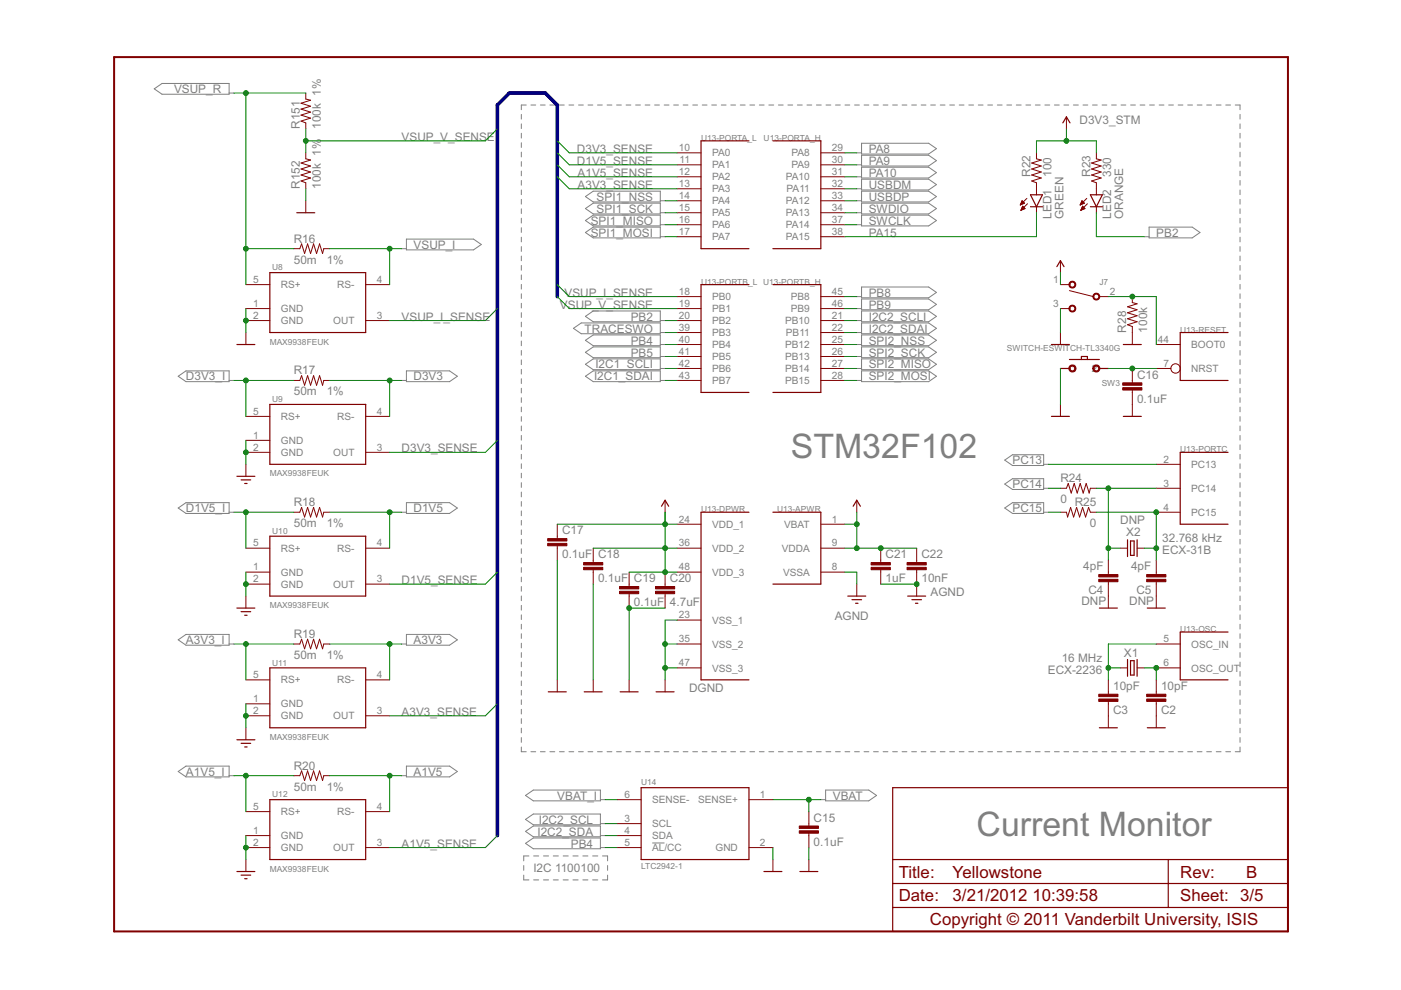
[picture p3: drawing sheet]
<svg xmlns="http://www.w3.org/2000/svg" width="297mm" height="210mm" viewBox="0 0 297 210" stroke-linecap="round" stroke-linejoin="round" font-family="sans-serif">
<g fill="none" stroke="#808080" stroke-width=".21">
<path d="M32.7 18.8l1.7-1.1h14.2v2.3h-14.2zM48.6 19.7h1M110.5 24.3v1M110.5 26.3v1M110.5 28.3v1M110.5 30.3v1M110.5 32.3v1M110.5 34.3v1M110.5 36.3v1M110.5 38.3v1M111.6 22.3h-1.1v1M112.6 22.3h1"/>
<path d="M114.6 22.3h1M116.6 22.3h1M118.6 22.3h1M120.6 22.3h1M122.7 22.3h1M124.7 22.3h1M126.7 22.3h1M128.7 22.3h1M130.7 22.3h1M132.7 22.3h1.1M134.8 22.3h1M136.8 22.3h1"/>
<path d="M138.8 22.3h1M140.8 22.3h1M142.8 22.3h1M144.8 22.3h1.1M146.9 22.3h1M148.9 22.3h1M150.9 22.3h1M152.9 22.3h1M154.9 22.3h1.1M157 22.3h1M159 22.3h1M161 22.3h1"/>
<path d="M163 22.3h1M165 22.3h1.1M167 22.3h1.1M169.1 22.3h1M171.1 22.3h1M173.1 22.3h1M175.1 22.3h1M177.1 22.3h1.1M179.2 22.3h1M181.2 22.3h1M181.7 32.4h1M181.7 34.9h1"/>
<path d="M181.7 37.5h1M182.7 30.4h14.2l1.6 1.1-1.6 1.2h-14.2zM182.7 32.9h14.2l1.6 1.2-1.6 1.1h-14.2zM182.7 35.5h14.2l1.6 1.1-1.6 1.1h-14.2zM182.7 38h14.2l1.6 1.1-1.6 1.2h-14.2zM183.2 22.3h1M185.2 22.3h1M187.2 22.3h1.1M189.3 22.3h1M191.3 22.3h1M193.3 22.3h1M195.3 22.3h1"/>
<path d="M197.3 22.3h1M199.3 22.3h1.1M201.4 22.3h1M203.4 22.3h1M205.4 22.3h1M207.4 22.3h1M209.4 22.3h1M211.5 22.3h1M213.5 22.3h1M215.5 22.3h1M217.5 22.3h1M219.5 22.3h1"/>
<path d="M221.5 22.3h1.1M223.6 22.3h1M225.6 22.3h1M227.6 22.3h1M229.6 22.3h1M231.6 22.3h1M233.7 22.3h1M235.7 22.3h1M237.7 22.3h1M239.7 22.3h1M241.7 22.3h1M243.7 22.3h1.1"/>
<path d="M245.8 22.3h1M247.8 22.3h1M249.8 22.3h1M251.8 22.3h1M253.8 22.3h1M255.8 22.3h1.1M257.9 22.3h1M259.9 22.3h1M261.9 22.3h1v1M262.9 24.3v1M262.9 26.3v1M262.9 28.3v1"/>
<path d="M262.9 30.3v1M262.9 32.3v1M262.9 34.3v1M262.9 36.3v1M262.9 38.3v1M85.2 52.7h1M86.2 50.7h14.2l1.6 1.1-1.6 1.2h-14.2zM110.5 40.3v1M110.5 42.3v1M110.5 44.3v1M110.5 46.3v1M110.5 48.3v1"/>
<path d="M110.5 50.3v1M110.5 52.3v1M110.5 54.3v1M110.5 56.3v1M110.5 58.3v1M124.1 41.7l1.7-1.2h14.2v2.3h-14.2zM124.1 44.2l1.7-1.1h14.2v2.3h-14.2zM124.1 46.8l1.7-1.2h14.2v2.3h-14.2zM124.1 49.3l1.7-1.1h14.2v2.2h-14.2zM140 42.6h1M140 45.1h1M140 47.6h1"/>
<path d="M140 50.2h1M181.7 42.6h1M181.7 45.1h1M181.7 47.6h1M181.7 40h1M182.7 40.5h14.2l1.6 1.2-1.6 1.1h-14.2zM182.7 43.1h14.2l1.6 1.1-1.6 1.2h-14.2zM182.7 45.6h14.2l1.6 1.2-1.6 1.1h-14.2zM242.6 50.2h1M243.6 48.2h9.2l1.6 1.1-1.6 1.1h-9.2zM262.9 40.3v1M262.9 42.3v1"/>
<path d="M262.9 44.3v1M262.9 46.3v1M262.9 48.3v1M262.9 50.3v1M262.9 52.3v1M262.9 54.3v1M262.9 56.3v1M262.9 58.3v1M37.8 79.8l1.6-1.2h9.2v2.3h-9.2zM86.2 78.6h9.1l1.7 1.2-1.7 1.1h-9.1zM110.5 60.3v1M110.5 62.3v1"/>
<path d="M110.5 64.3v1M110.5 66.3v1M110.5 68.3v1M110.5 70.3v1M110.5 72.3v1M110.5 74.3v1M110.5 76.3v1M110.5 78.3v1M121.6 69.6l1.6-1.1h16.8v2.3h-16.8zM124.1 79.8l1.7-1.2h14.2v2.3h-14.2zM124.1 67.1l1.7-1.2h14.2v2.3h-14.2zM124.1 72.2l1.7-1.2h14.2v2.3h-14.2z"/>
<path d="M124.1 74.7l1.7-1.1h14.2v2.2h-14.2zM124.1 77.2l1.7-1.1h14.2v2.3h-14.2zM140 73h1M140 70.5h1M140 68h1M140 75.6h1M140 78.1h1M181.7 73h1M181.7 70.5h1M181.7 68h1M181.7 75.6h1M181.7 78.1h1"/>
<path d="M181.7 62.9h1M181.7 65.4h1M182.7 78.6h14.2l1.6 1.2-1.6 1.1h-14.2zM182.7 71h14.2l1.6 1.2-1.6 1.1h-14.2zM182.7 68.5h14.2l1.6 1.1-1.6 1.2h-14.2zM182.7 65.9h14.2l1.6 1.2-1.6 1.1h-14.2zM182.7 60.9h14.2l1.6 1.1-1.6 1.1h-14.2zM182.7 63.4h14.2l1.6 1.1-1.6 1.2h-14.2zM182.7 73.6h14.2l1.6 1.1-1.6 1.1h-14.2zM182.7 76.1h14.2l1.6 1.1-1.6 1.2h-14.2zM262.9 60.3v1M262.9 62.3v1"/>
<path d="M262.9 64.3v1M262.9 66.3v1M262.9 68.3v1M262.9 70.3v1M262.9 72.3v1M262.9 74.3v1M262.9 76.3v1M262.9 78.3v1M48.6 80.7h1M85.2 80.7h1M110.5 80.3v1M110.5 82.3v1"/>
<path d="M110.5 84.3v1M110.5 86.3v1M110.5 88.3v1M110.5 90.3v1M110.5 92.3v1M110.5 94.3v1M110.5 96.3v1M110.5 98.3v1M140 80.7h1M181.7 80.7h1M213 97.6l1.7-1.2h6.6v2.3h-6.6zM221.3 98.4h1"/>
<path d="M262.9 80.3v1M262.9 82.3v1M262.9 84.3v1M262.9 86.3v1M262.9 88.3v1M262.9 90.3v1M262.9 92.3v1M262.9 94.3v1M262.9 96.3v1M262.9 98.3v1M37.8 107.7l1.6-1.1h9.2v2.3h-9.2zM48.6 108.6h1"/>
<path d="M85.2 108.6h1M86.2 106.6h9.1l1.7 1.1-1.7 1.2h-9.1zM110.5 100.3v1M110.5 102.3v1M110.5 104.3v1M110.5 106.3v1M110.5 108.3v1M110.5 110.3v1M110.5 112.4v.9M110.5 114.3v1.1M110.5 116.4v.9M110.5 118.3v1.1"/>
<path d="M213 107.7l1.7-1.1h6.6v2.3h-6.6zM213 102.6l1.7-1.1h6.6v2.3h-6.6zM221.3 108.6h1M221.3 103.5h1M262.9 100.3v1M262.9 102.3v1M262.9 104.3v1M262.9 106.3v1M262.9 108.3v1M262.9 110.3v1M262.9 112.4v.9M262.9 114.3v1.1"/>
<path d="M262.9 116.4v.9M262.9 118.3v1.1M37.8 135.7l1.6-1.2h9.2v2.3h-9.2zM48.6 136.5h1M85.2 136.5h1M86.2 134.5h9.1l1.7 1.2-1.7 1.1h-9.1zM110.5 120.4v.9M110.5 122.4v1M110.5 124.4v.9M110.5 126.4v1M110.5 128.4v1M110.5 130.4v1"/>
<path d="M110.5 132.4v1M110.5 134.4v1M110.5 136.4v1M110.5 138.4v1M262.9 120.4v.9M262.9 122.4v1M262.9 124.4v.9M262.9 126.4v1M262.9 128.4v1M262.9 130.4v1M262.9 132.4v1M262.9 134.4v1"/>
<path d="M262.9 136.4v1M262.9 138.4v1M110.5 158.4v1h1.1M110.5 140.4v1M110.5 142.4v1M110.5 144.4v1M110.5 146.4v1M110.5 148.4v1M110.5 150.4v1M110.5 152.4v1M110.5 154.4v1M110.5 156.4v1"/>
<path d="M112.6 159.4h1M114.6 159.4h1M116.6 159.4h1M118.6 159.4h1M120.6 159.4h1M122.7 159.4h1M124.7 159.4h1M126.7 159.4h1M128.7 159.4h1M130.7 159.4h1M132.7 159.4h1.1M134.8 159.4h1"/>
<path d="M136.8 159.4h1M138.8 159.4h1M140.8 159.4h1M142.8 159.4h1M144.8 159.4h1.1M146.9 159.4h1M148.9 159.4h1M150.9 159.4h1M152.9 159.4h1M154.9 159.4h1.1M157 159.4h1M159 159.4h1"/>
<path d="M161 159.4h1M163 159.4h1M165 159.4h1.1M167 159.4h1.1M169.1 159.4h1M171.1 159.4h1M173.1 159.4h1M175.1 159.4h1M177.1 159.4h1.1M179.2 159.4h1M181.2 159.4h1M183.2 159.4h1"/>
<path d="M185.2 159.4h1M187.2 159.4h1.1M189.3 159.4h1M191.3 159.4h1M193.3 159.4h1M195.3 159.4h1M197.3 159.4h1M199.3 159.4h1.1M201.4 159.4h1M203.4 159.4h1M205.4 159.4h1M207.4 159.4h1"/>
<path d="M209.4 159.4h1M211.5 159.4h1M213.5 159.4h1M215.5 159.4h1M217.5 159.4h1M219.5 159.4h1M221.5 159.4h1.1M223.6 159.4h1M225.6 159.4h1M227.6 159.4h1M229.6 159.4h1M231.6 159.4h1"/>
<path d="M233.7 159.4h1M235.7 159.4h1M237.7 159.4h1M239.7 159.4h1M241.7 159.4h1M243.7 159.4h1.1M245.8 159.4h1M247.8 159.4h1M249.8 159.4h1M251.8 159.4h1M253.8 159.4h1M255.8 159.4h1.1"/>
<path d="M257.9 159.4h1M259.9 159.4h1M262.9 158.4v1h-1M262.9 140.4v1M262.9 142.4v1M262.9 144.4v1M262.9 146.4v1M262.9 148.4v1M262.9 150.4v1M262.9 152.4v1M262.9 154.4v1M262.9 156.4v1"/>
<path d="M37.8 163.6l1.6-1.2h9.2v2.3h-9.2zM48.6 164.5h1M85.2 164.5h1M86.2 162.4h9.1l1.7 1.2-1.7 1.1h-9.1zM111.4 168.7l1.7-1.2h14.2v2.3h-14.2zM111.4 173.7l1.7-1.1h14.2v2.3h-14.2zM111.4 176.3l1.7-1.2h14.2v2.3h-14.2zM111.4 178.8l1.7-1.1h14.2v2.3h-14.2zM127.3 169.5h1M127.3 179.7h1M127.3 177.2h1M127.3 174.6h1"/>
<path d="M138.3 178.7h2.6M174 169.5h1M175 167.5h9.2l1.6 1.2-1.6 1.1h-9.2zM111 185.5v1.1h1.1M111 183.5v1M112.1 181.5h-1.1v1M113.1 186.6h1.1M113.1 181.5h1.1M115.2 186.6h1.1M115.2 181.5h1.1M117.3 186.6h1.1M117.3 181.5h1.1"/>
<path d="M119.4 186.6h1.1M119.4 181.5h1.1M121.5 186.6h1.1M121.5 181.5h1.1M123.6 186.6h1.1M123.6 181.5h1.1M125.6 186.6h1.1M125.6 181.5h1.1M127.7 181.5h1.1v1M128.8 185.5v1.1h-1.1M128.8 183.5v1"/>
</g>
<path d="M24.2 12.1h248.9v185.4h-248.9z" fill="none" stroke="#800000" stroke-width=".42"/>
<g fill="none" stroke="#800000" stroke-width=".25">
<path d="M158.8 29.9h-10.2v22.8h10.2M163.9 29.9h10.1v22.8h-10.1M225.3 26.1l.8-1.3 .8 1.3M57.2 57.8h20.3v12.7h-20.3zM62.9 45.1h3.8M218.5 43.8h2.5M218.5 41.3h2.5l-1.2 2.5zM224.1 56.5l.7-1.2 .8 1.2M231.2 41.3h2.5l-1.2 2.5zM231.2 43.8h2.5M50.2 73h3.8M158.8 60.3h-10.2v22.9h10.2"/>
<path d="M163.9 60.3h10.1v22.9h-10.1M222.9 73h3.8M224.8 78.1h1.9M226.7 76.2h6.4M229.3 76.2v-.6h1.2v.6M233.1 78.1h1.9M238.2 73h3.8M260.4 70.5h-10.2v10.2h10.2M57.2 85.7h20.3v12.7h-20.3zM222.9 88.3h3.8M238.2 88.3h3.8M260.4 95.9h-10.2v15.2h10.2"/>
<path d="M50.2 101h3.8M51.1 101.7h2M51.9 102.5h.5M57.2 113.7h20.3v12.7h-20.3zM140.3 107.3l.7-1.2 .8 1.2M158.8 108.6h-10.2v35.5h10.2M163.9 108.6h10.1v15.2h-10.1M180.9 107.3l.8-1.2 .7 1.2M239.1 114.4v3.6M239.7 114.7h.8v3.1h-.8zM241.1 114.4v3.6M50.2 128.9h3.8"/>
<path d="M51.1 129.7h2M51.9 130.5h.5M179.7 126.4h3.9M180.6 127.1h2.1M181.4 127.9h.5M192.4 126.4h3.9M193.3 127.1h2.1M194.1 127.9h.5M233.1 128.9h3.8M239.1 139.8v3.6M241.1 139.8v3.6M243.2 128.9h3.9"/>
<path d="M260.4 134h-10.2v10.1h10.2M50.2 156.8h3.8M51.1 157.6h2M51.9 158.4h.5M57.2 141.6h20.3v12.7h-20.3zM116.2 146.7h3.9M123.9 146.7h3.8M131.5 146.7h3.8M139.1 146.7h3.8M233.1 154.3h3.8M239.7 140.1h.8v3h-.8zM243.2 154.3h3.9"/>
<path d="M57.2 169.5h20.3v12.7h-20.3zM135.9 167h22.9v15.2h-22.9zM189.3 167h83.8v30.5h-83.8zM50.2 184.8h3.8M51.1 185.5h2M51.9 186.3h.5M162 184.8h3.8M169.6 184.8h3.8M189.3 192.4h83.8M189.3 187.3h83.8M189.3 182.2h83.8M247.7 182.2v10.2"/>
</g>
<g fill="none" stroke="#800000" stroke-width=".21">
<path d="M64.8 19.7v1.3l1 .3-2 .6 2 .6-2 .6 2 .7-2 .6 2 .6-2 .7 1 .4v1.2M64.8 32.4v1.3l1 .2-2 .7 2 .6-2 .6 2 .7-2 .6 2 .6-2 .7 1 .4v1.2M143.6 32.4h5M143.6 34.9h5M143.6 37.5h5M174 32.4h5.1M174 34.9h5.1M174 37.5h5.1M219.8 32.4v1.3l1 .2-2.1 .7 2.1 .6-2.1 .6 2.1 .7-2.1 .6 2.1 .6-2.1 .7 1.1 .4v2.5M226.1 24.8v2.5M232.5 32.4v1.3l1 .2-2.1 .7 2.1 .6-2.1 .6 2.1 .7-2.1 .6 2.1 .6-2.1 .7 1.1 .4v2.5M62.3 52.7h1.3l.3-1 .7 2 .6-2 .6 2 .7-2 .6 2 .7-2 .6 2 .2-1h1.3"/>
<path d="M64.8 42.6v2.5M143.6 40h5M143.6 42.6h5M143.6 45.1h5M143.6 47.6h5M143.6 50.2h5M174 40h5.1M174 42.6h5.1M174 45.1h5.1M174 47.6h5.1M174 50.2h5.1M216.3 43.5h.1"/>
<path d="M216.4 43.3h.2M216.4 43.2h.5M216.5 43.1h.7M216.5 44.5h.1M216.5 43h.6M216.5 44.4h.4M216.6 42.8h.4M216.6 44.3h.6M216.6 42.7h.3M216.6 44.2h.7M216.7 42.6h.1M216.7 44h.5"/>
<path d="M216.7 43.9h.3M216.8 43.8h.1M216.8 43.7l.5 .5-.8 .4zM217.2 43.1l-.5-.5-.4 .9M217.2 43.1l-.9 .4M217.7 42.1l-1.4 1.4M217.8 43.2l-1.3 1.4M219.8 43.8v1.3M224.8 55.3v2.5M229 43.5h.1M229.1 43.3h.2M229.1 43.2h.5"/>
<path d="M229.2 43.1h.7M229.2 44.5h.1M229.2 43h.6M229.2 44.4h.4M229.3 42.8h.4M229.3 44.3h.6M229.3 44.2h.7M229.3 42.7h.3M229.4 42.6h.1M229.4 44h.4M229.4 42.6l.5 .5-.9 .4zM229.4 43.9h.3"/>
<path d="M229.5 43.8h.1M229.5 43.7l.5 .5-.8 .4zM230.4 42.1l-1.4 1.4M230.5 43.2l-1.3 1.4M232.5 43.8v1.3M52.1 60.3h5.1M52.1 65.4h5.1M52.1 68h5.1M52.1 70.5v2.5M77.5 60.3h5.1M77.5 68h5.1M143.6 65.4h5"/>
<path d="M143.6 68h5M143.6 62.9h5M143.6 70.5h5M143.6 73h5M143.6 75.6h5M143.6 78.1h5M174 65.4h5.1M174 68h5.1M174 62.9h5.1M174 70.5h5.1M174 73h5.1M174 75.6h5.1"/>
<path d="M174 78.1h5.1M224.8 60.3h1.9M224.8 65.4h1.9M224.8 70.5v2.5M226.7 61.6l5.1 1.3M233.1 62.9h1.9M240.1 62.9v1.3l1 .2-2 .6 2 .7-2 .6 2 .7-2 .6 2 .6-2 .7 1 .3v3.8M240.1 78.1v3.1M245.2 73h5M245.2 78.1h3M52.1 88.3h5.1M52.1 93.4h5.1"/>
<path d="M52.1 95.9h5.1M52.1 98.4v2.6M62.3 80.7h1.3l.3-1 .7 2 .6-2 .6 2 .7-2 .6 2 .7-2 .6 2 .2-1h1.3M77.5 88.3h5.1M77.5 95.9h5.1M143.6 80.7h5M174 80.7h5.1M224.8 85.7v2.6M240.1 82.7v5.6M245.2 98.4h5M52.1 116.2h5.1M62.3 108.6h1.3l.3-1 .7 2 .6-2 .6 2 .7-2 .6 2 .7-2 .6 2 .2-1h1.3"/>
<path d="M77.5 116.2h5.1M118.2 111.1v3.1M118.2 115.7v3.1M125.8 116.2v3.1M141 106.1v2.5M143.6 111.1h5M143.6 116.2h5M174 111.1h5.1M174 116.2h5.1M181.7 106.1v2.5M186.7 116.2v3.1M194.4 116.2v3.1"/>
<path d="M224.8 103.5h1.3l.4-1 .6 2 .7-2 .6 2 .6-2 .7 2 .6-2 .6 2 .3-1h1.3M224.8 108.6h1.3l.3 1 .6-2 .6 2 .7-2 .6 2 .6-2 .7 2 .6-2 .4 1h1.3M235 118.8v3M237.5 116.2h1.6M241.1 116.2h1.5M245.2 103.5h5M245.2 108.6h5M245.2 118.8v3M52.1 121.3h5.1M52.1 123.8h5.1M52.1 126.4v2.5M62.3 136.5h1.3l.3-1 .7 2.1 .6-2.1 .6 2.1 .7-2.1 .6 2.1 .7-2.1 .6 2.1 .2-1.1h1.3"/>
<path d="M77.5 123.8h5.1M125.8 120.8v3M133.4 121.3v3.1M133.4 125.9v3M141 121.3v3.1M141 125.9v3M143.6 121.3h5M143.6 131.5h5M143.6 136.5h5M174 121.3h5.1M181.7 123.8v2.6M186.7 120.8v3"/>
<path d="M194.4 120.8v5.6M235 123.3v5.6M245.2 136.5h5M245.2 123.3v5.6M52.1 144.1h5.1M52.1 149.2h5.1M52.1 151.8h5.1M52.1 154.3v2.5M77.5 144.1h5.1M77.5 151.8h5.1M118.2 144.1v2.6M125.8 144.1v2.6"/>
<path d="M133.4 144.1v2.6M141 144.1v2.6M143.6 141.6h5M235 144.1v3.1M235 148.7v5.6M237.5 141.6h1.6M241.1 141.6h1.5M245.2 141.6h5M245.2 144.1v3.1M245.2 148.7v5.6M52.1 172.1h5.1M52.1 177.2h5.1"/>
<path d="M52.1 179.7h5.1M62.3 164.5h1.3l.3-1.1 .7 2.1 .6-2.1 .6 2.1 .7-2.1 .6 2.1 .7-2.1 .6 2.1 .2-1h1.3M77.5 172.1h5.1M77.5 179.7h5.1M130.9 177.2h5M130.9 179.7h5M130.9 169.5h5M130.9 174.6h5M158.8 179.7h5.1M158.8 169.5h5.1M171.5 172.1v3M171.5 176.7v3"/>
<path d="M52.1 182.2v2.6M163.9 182.2v2.6M171.5 182.2v2.6"/>
<circle cx="249.2" cy="78.1" r=".99"/>
</g>
<g fill="#800000" stroke="#800000" stroke-width=".21">
<path d="M243.1 147.2h4.1v.5h-4.1z"/>
<path d="M243.1 148.2h4.1v.5h-4.1z"/>
<path d="M233 147.2h4v.5h-4z"/>
<path d="M233 148.2h4v.5h-4z"/>
<path d="M233 121.8h4v.5h-4z"/>
<path d="M233 122.8h4v.5h-4z"/>
<path d="M243.1 121.8h4.1v.5h-4.1z"/>
<path d="M243.1 122.8h4.1v.5h-4.1z"/>
<path d="M169.5 176.1h4v.6h-4z"/>
<path d="M169.5 175.1h4v.5h-4z"/>
<path d="M116.1 115.2h4.1v.5h-4.1z"/>
<path d="M116.1 114.2h4.1v.5h-4.1z"/>
<path d="M123.7 120.3h4.1v.5h-4.1z"/>
<path d="M123.7 119.3h4.1v.5h-4.1z"/>
<path d="M131.4 125.4h4v.5h-4z"/>
<path d="M131.4 124.4h4v.5h-4z"/>
<path d="M184.7 120.3h4.1v.5h-4.1z"/>
<path d="M184.7 119.3h4.1v.5h-4.1z"/>
<path d="M192.3 120.3h4.1v.5h-4.1z"/>
<path d="M192.3 119.3h4.1v.5h-4.1z"/>
<path d="M139 125.4h4v.5h-4z"/>
<path d="M139 124.4h4v.5h-4z"/>
<path d="M238 82.2h4.1v.5h-4.1z"/>
<path d="M238 81.2h4.1v.5h-4.1z"/>
</g>
<g fill="#800000" stroke="#800000" stroke-width=".21">
<path d="M231.9 77.6a.75 .75 0 0 1 1.2 .1 .75 .75 0 0 1-.4 1.1 .75 .75 0 0 1-1-.7h.2a.51 .51 0 0 1 .8-.4 .51 .51 0 0 1 .1 .8 .51 .51 0 0 1-.8-.2l-.1-.2h-.2z" fill-rule="evenodd"/>
<path d="M226.8 77.6a.76 .76 0 0 1 1.2 .1 .76 .76 0 0 1-.4 1.1 .76 .76 0 0 1-1-.7h.3a.51 .51 0 0 1 .7-.4 .51 .51 0 0 1 .1 .8 .51 .51 0 0 1-.8-.2v-.2h-.3z" fill-rule="evenodd"/>
<path d="M231.9 62.4a.73 .73 0 0 1 1.2 .1 .73 .73 0 0 1-.4 1.1 .73 .73 0 0 1-1-.7h.2a.53 .53 0 0 1 .7-.5 .53 .53 0 0 1 .2 .8 .53 .53 0 0 1-.9-.1v-.2h-.2z" fill-rule="evenodd"/>
<path d="M226.8 59.9a.73 .73 0 0 1 1.2 0 .73 .73 0 0 1-.4 1.1 .73 .73 0 0 1-1-.7h.2a.53 .53 0 0 1 .8-.4 .53 .53 0 0 1 .1 .9 .53 .53 0 0 1-.8-.3l-.1-.2h-.2z" fill-rule="evenodd"/>
<path d="M226.8 65a.73 .73 0 0 1 1.2 0 .73 .73 0 0 1-.4 1.1 .73 .73 0 0 1-1-.7h.2a.53 .53 0 0 1 .8-.4 .53 .53 0 0 1 .1 .9 .53 .53 0 0 1-.8-.3l-.1-.2h-.2z" fill-rule="evenodd"/>
</g>
<path d="M118.2 62.9v-40.6l-2.6-2.6h-7.6l-2.5 2.6v154.9" fill="none" stroke="#000080" stroke-width=".76"/>
<g fill="none" stroke="#008000" stroke-width=".21">
<path d="M49.6 19.7h15.2M52.1 19.7v40.6M64.8 27.3v5.1M105.5 27.3l-2.6 2.6h-38.1M118.2 29.9l2.5 2.5h22.9M118.2 32.4l2.5 2.5h22.9M118.2 37.5l2.5 2.5h22.9M118.2 34.9l2.5 2.6h22.9M179.1 32.4h2.6M179.1 34.9h2.6M179.1 37.5h2.6M219.8 32.4v-2.5h12.7v2.5"/>
<path d="M226.1 27.3v2.6M52.1 52.7h10.2M64.8 40v2.6M69.9 52.7h15.3M82.6 52.7v7.6M141 42.6h2.6M141 45.1h2.6M141 47.6h2.6M141 50.2h2.6M179.1 40h2.6M179.1 42.6h2.6M179.1 45.1h2.6"/>
<path d="M179.1 47.6h2.6M219.8 45.1v5.1h-40.7M224.8 57.8v2.5M232.5 45.1v5.1h10.1M52.1 65.4v5.1M105.5 65.4l-2.6 2.6h-20.3M118.2 60.3l2.5 2.6h22.9M118.2 62.9l2.5 2.5h22.9M141 73h2.6M141 75.6h2.6M141 78.1h2.6M141 70.5h2.6"/>
<path d="M141 68h2.6M179.1 62.9h2.6M179.1 65.4h2.6M179.1 73h2.6M179.1 75.6h2.6M179.1 78.1h2.6M179.1 70.5h2.6M179.1 68h2.6M224.8 65.4v5.1M224.8 78.1v7.6M235 62.9h10.2v10.1M235 78.1h10.2"/>
<path d="M49.6 80.7h12.7M52.1 80.7v7.6M52.1 93.4v5M69.9 80.7h15.3M82.6 80.7v7.6M105.5 93.4l-2.6 2.5h-20.3M141 80.7h2.6M179.1 80.7h2.6M222.3 98.4h22.9M49.6 108.6h12.7M52.1 108.6v7.6M69.9 108.6h15.3"/>
<path d="M82.6 108.6v7.6M118.2 118.8v25.3M118.2 111.1h25.4M125.8 116.2h17.8M141 108.6v12.7M179.1 111.1h2.6M179.1 116.2h15.3M181.7 108.6v7.6M222.3 108.6h2.5M222.3 103.5h2.5M232.5 108.6h12.7v10.2M232.5 103.5h12.7"/>
<path d="M235 116.2h2.5M235 103.5v15.3M242.6 116.2h2.6M49.6 136.5h12.7M52.1 121.3v5.1M52.1 136.5v7.6M69.9 136.5h15.3M82.6 136.5v7.6M105.5 121.3l-2.6 2.5h-20.3M125.8 123.8v20.3M133.4 121.3h10.2M141 136.5h2.6"/>
<path d="M141 128.9h-7.6v15.2M143.6 131.5h-2.6v12.6M179.1 121.3h2.6v2.5M186.7 123.8h7.7M245.2 136.5h-10.2v7.6M52.1 149.2v5.1M105.5 149.2l-2.6 2.6h-20.3M141 141.6h2.6M235 141.6h2.5M242.6 141.6h2.6v2.5M49.6 164.5h12.7M52.1 164.5v7.6"/>
<path d="M52.1 177.2v5M69.9 164.5h15.3M82.6 164.5v7.6M105.5 177.2l-2.6 2.5h-20.3M128.3 169.5h2.6M128.3 179.7h2.6M128.3 177.2h2.6M128.3 174.6h2.6M163.9 169.5h10.1M163.9 179.7v2.5M171.5 169.5v2.6M171.5 179.7v2.5"/>
</g>
<g fill="#008000" stroke="#008000" stroke-width=".21">
<circle cx="171.5" cy="169.5" r=".51"/>
<circle cx="141" cy="136.5" r=".51"/>
<circle cx="141" cy="141.6" r=".51"/>
<circle cx="52.1" cy="68" r=".51"/>
<circle cx="133.4" cy="128.9" r=".51"/>
<circle cx="52.1" cy="151.8" r=".51"/>
<circle cx="52.1" cy="179.7" r=".51"/>
<circle cx="194.4" cy="123.8" r=".51"/>
<circle cx="52.1" cy="123.8" r=".51"/>
<circle cx="52.1" cy="95.9" r=".51"/>
<circle cx="82.6" cy="80.7" r=".51"/>
<circle cx="52.1" cy="80.7" r=".51"/>
<circle cx="52.1" cy="108.6" r=".51"/>
<circle cx="82.6" cy="108.6" r=".51"/>
<circle cx="52.1" cy="136.5" r=".51"/>
<circle cx="82.6" cy="136.5" r=".51"/>
<circle cx="52.1" cy="164.5" r=".51"/>
<circle cx="82.6" cy="164.5" r=".51"/>
<circle cx="141" cy="121.3" r=".51"/>
<circle cx="141" cy="111.1" r=".51"/>
<circle cx="141" cy="116.2" r=".51"/>
<circle cx="181.7" cy="116.2" r=".51"/>
<circle cx="181.7" cy="111.1" r=".51"/>
<circle cx="186.7" cy="116.2" r=".51"/>
<circle cx="226.1" cy="29.9" r=".51"/>
<circle cx="245.2" cy="141.6" r=".51"/>
<circle cx="235" cy="141.6" r=".51"/>
<circle cx="240.1" cy="78.1" r=".51"/>
<circle cx="240.1" cy="62.9" r=".51"/>
<circle cx="245.2" cy="116.2" r=".51"/>
<circle cx="245.2" cy="108.6" r=".51"/>
<circle cx="235" cy="116.2" r=".51"/>
<circle cx="235" cy="103.5" r=".51"/>
<circle cx="52.1" cy="52.7" r=".51"/>
<circle cx="52.1" cy="19.7" r=".51"/>
<circle cx="82.6" cy="52.7" r=".51"/>
<circle cx="64.8" cy="29.9" r=".51"/>
</g>
<g font-size="8" fill="#808080">
<text x="167.7" y="97.2">STM32F102</text>
<text x="207" y="177.2">Current Monitor</text>
</g>
<g font-size="4" fill="#800000">
<text x="190.5" y="191.1">Date:</text>
<text x="190.5" y="186.1">Title:</text>
<text x="202" y="191.1">3/21/2012</text>
<text x="202" y="186.1">Yellowstone</text>
<text x="218.9" y="191.1">10:39:58</text>
<text x="250.2" y="191.1">Sheet: 3/5</text>
<text x="250.2" y="186.1">Rev:</text>
<text x="264.2" y="186.1">B</text>
<text x="197.1" y="196.2">Copyright © 2011 Vanderbilt University, ISIS</text>
</g>
<g font-size="2.8" fill="#808080">
<text x="36.9" y="19.7">VSUP_R</text>
<text x="63.6" y="27.3" transform="rotate(-90 63.6 27.3)">R151</text>
<text x="68" y="27.3" transform="rotate(-90 68 27.3)">100k 1%</text>
<text x="85.1" y="29.9">VSUP_V_SENSE</text>
<text x="228.9" y="26.3">D3V3_STM</text>
<text x="122.3" y="32.4">D3V3_SENSE</text>
<text x="122.3" y="35">D1V5_SENSE</text>
<text x="184.2" y="32.4">PA8</text>
<text x="184.2" y="35">PA9</text>
<text x="63.6" y="40" transform="rotate(-90 63.6 40)">R152</text>
<text x="68" y="40" transform="rotate(-90 68 40)">100k 1%</text>
<text x="122.5" y="40">A3V3_SENSE</text>
<text x="122.5" y="37.5">A1V5_SENSE</text>
<text x="184.2" y="37.5">PA10</text>
<text x="184.2" y="40">USBDM</text>
<text x="218.5" y="37.5" transform="rotate(-90 218.5 37.5)">R22</text>
<text x="222.9" y="37.5" transform="rotate(-90 222.9 37.5)">100</text>
<text x="231.2" y="37.5" transform="rotate(-90 231.2 37.5)">R23</text>
<text x="235.6" y="37.5" transform="rotate(-90 235.6 37.5)">330</text>
<text x="125.2" y="47.7">SPI1_MISO</text>
<text x="126.5" y="42.6">SPI1_NSS</text>
<text x="126.5" y="45.1">SPI1_SCK</text>
<text x="184.2" y="42.6">USBDP</text>
<text x="184.2" y="45.1">SWDIO</text>
<text x="184.2" y="47.7">SWCLK</text>
<text x="222.9" y="46.4" transform="rotate(-90 222.9 46.4)">LED1</text>
<text x="225.5" y="46.4" transform="rotate(-90 225.5 46.4)">GREEN</text>
<text x="235.6" y="46.4" transform="rotate(-90 235.6 46.4)">LED2</text>
<text x="238.2" y="46.4" transform="rotate(-90 238.2 46.4)">ORANGE</text>
<text x="62.3" y="51.5">R16</text>
<text x="87.7" y="52.7">VSUP_I</text>
<text x="125.2" y="50.2">SPI1_MOSI</text>
<text x="184.2" y="50.2">PA15</text>
<text x="245.1" y="50.2">PB2</text>
<text x="62.3" y="55.9">50m</text>
<text x="69.3" y="55.9">1%</text>
<text x="118.7" y="65.4">VSUP_V_SENSE</text>
<text x="119.7" y="62.9">VSUP_I_SENSE</text>
<text x="184.2" y="62.9">PB8</text>
<text x="184.2" y="65.4">PB9</text>
<text x="85.1" y="68">VSUP_I_SENSE</text>
<text x="124" y="70.5">TRACESWO</text>
<text x="133.7" y="68">PB2</text>
<text x="184.2" y="70.5">I2C2_SDAI</text>
<text x="184.2" y="68">I2C2_SCLI</text>
<text x="238.8" y="70.5" transform="rotate(-90 238.8 70.5)">R28</text>
<text x="243.2" y="70.5" transform="rotate(-90 243.2 70.5)">100k</text>
<text x="133.7" y="73">PB4</text>
<text x="133.7" y="75.6">PB5</text>
<text x="184.2" y="73">SPI2_NSS</text>
<text x="184.2" y="75.6">SPI2_SCK</text>
<text x="39.4" y="80.7">D3V3_I</text>
<text x="62.3" y="83.8">50m</text>
<text x="62.3" y="79.4">R17</text>
<text x="69.3" y="83.8">1%</text>
<text x="87.7" y="80.7">D3V3</text>
<text x="125.9" y="80.7">I2C1_SDAI</text>
<text x="126.2" y="78.1">I2C1_SCLI</text>
<text x="184.2" y="78.1">SPI2_MISO</text>
<text x="184.2" y="80.7">SPI2_MOSI</text>
<text x="241.1" y="80.3">C16</text>
<text x="241.1" y="85.4">0.1uF</text>
<text x="85.1" y="95.9">D3V3_SENSE</text>
<text x="214.7" y="98.4">PC13</text>
<text x="62.3" y="107.3">R18</text>
<text x="214.7" y="103.5">PC14</text>
<text x="224.8" y="106.7">0 R25</text>
<text x="224.8" y="102.3">R24</text>
<text x="39.4" y="108.6">D1V5_I</text>
<text x="62.3" y="111.8">50m</text>
<text x="69.3" y="111.8">1%</text>
<text x="87.7" y="108.6">D1V5</text>
<text x="119.2" y="113.3">C17</text>
<text x="214.7" y="108.6">PC15</text>
<text x="231" y="111.8">0</text>
<text x="237.5" y="111.1">DNP</text>
<text x="238.8" y="113.7">X2</text>
<text x="119.2" y="118.4">0.1uF</text>
<text x="126.8" y="118.4">C18</text>
<text x="187.7" y="118.4">C21</text>
<text x="195.4" y="118.4">C22</text>
<text x="246.4" y="115">32.768 kHz</text>
<text x="246.4" y="117.5">ECX-31B</text>
<text x="85.1" y="123.8">D1V5_SENSE</text>
<text x="126.8" y="123.5">0.1uF</text>
<text x="134.4" y="123.5">C19</text>
<text x="142" y="123.5">C20</text>
<text x="187.7" y="123.5">1uF</text>
<text x="195.4" y="123.5">10nF</text>
<text x="229.7" y="120.9">4pF</text>
<text x="230.8" y="126">C4</text>
<text x="239.8" y="120.9">4pF</text>
<text x="240.9" y="126">C5</text>
<text x="134.4" y="128.5">0.1uF</text>
<text x="142" y="128.5">4.7uF</text>
<text x="177" y="131.5">AGND</text>
<text x="197.3" y="126.4">AGND</text>
<text x="229.3" y="128.3">DNP</text>
<text x="239.4" y="128.3">DNP</text>
<text x="39.4" y="136.5">A3V3_I</text>
<text x="62.3" y="135.3">R19</text>
<text x="87.7" y="136.5">A3V3</text>
<text x="62.3" y="139.7">50m</text>
<text x="69.3" y="139.7">1%</text>
<text x="222.2" y="142.9">ECX-2236</text>
<text x="225.1" y="140.3">16 MHz</text>
<text x="238.3" y="139.3">X1</text>
<text x="146.1" y="146.7">DGND</text>
<text x="236" y="146.3">10pF</text>
<text x="246.2" y="146.3">10pF</text>
<text x="85.1" y="151.8">A3V3_SENSE</text>
<text x="236" y="151.4">C3</text>
<text x="246.2" y="151.4">C2</text>
<text x="39.4" y="164.5">A1V5_I</text>
<text x="62.3" y="167.6">50m</text>
<text x="62.3" y="163.2">R20</text>
<text x="69.3" y="167.6">1%</text>
<text x="87.7" y="164.5">A1V5</text>
<text x="118.2" y="169.6">VBAT_I</text>
<text x="176.6" y="169.6">VBAT</text>
<text x="85.1" y="179.7">A1V5_SENSE</text>
<text x="113.9" y="177.2">I2C2_SDA</text>
<text x="114.2" y="174.6">I2C2_SCL</text>
<text x="121" y="179.7">PB4</text>
<text x="172.5" y="179.3">0.1uF</text>
<text x="172.5" y="174.2">C15</text>
<text x="113.1" y="184.8">I2C 1100100</text>
</g>
<g font-size="2.4" fill="#808080">
<text x="143.9" y="32.1">10</text>
<text x="144.1" y="34.6">11</text>
<text x="151" y="33.2">PA0</text>
<text x="151" y="35.7">PA1</text>
<text x="167.8" y="33.2">PA8</text>
<text x="167.8" y="35.7">PA9</text>
<text x="176.4" y="32.1">29</text>
<text x="176.4" y="34.6">30</text>
<text x="143.9" y="37.1">12</text>
<text x="143.9" y="39.7">13</text>
<text x="151" y="38.3">PA2</text>
<text x="151" y="40.8">PA3</text>
<text x="166.6" y="38.3">PA10</text>
<text x="166.8" y="40.8">PA11</text>
<text x="176.4" y="37.1">31</text>
<text x="176.4" y="39.7">32</text>
<text x="143.9" y="42.2">14</text>
<text x="143.9" y="44.8">15</text>
<text x="143.9" y="47.3">16</text>
<text x="151" y="43.3">PA4</text>
<text x="151" y="45.9">PA5</text>
<text x="166.6" y="43.3">PA12</text>
<text x="166.6" y="45.9">PA13</text>
<text x="176.4" y="42.2">33</text>
<text x="176.4" y="44.8">34</text>
<text x="176.4" y="47.3">37</text>
<text x="143.9" y="49.8">17</text>
<text x="151" y="48.4">PA6</text>
<text x="151" y="51">PA7</text>
<text x="166.6" y="48.4">PA14</text>
<text x="166.6" y="51">PA15</text>
<text x="176.4" y="49.8">38</text>
<text x="53.7" y="60">5</text>
<text x="79.9" y="60">4</text>
<text x="223.3" y="60">1</text>
<text x="53.7" y="65.1">1</text>
<text x="59.5" y="61.1">RS+</text>
<text x="71.5" y="61.1">RS-</text>
<text x="143.9" y="62.5">18</text>
<text x="143.9" y="65.1">19</text>
<text x="151" y="63.7">PB0</text>
<text x="167.7" y="63.7">PB8</text>
<text x="176.4" y="62.5">45</text>
<text x="176.4" y="65.1">46</text>
<text x="223.3" y="65.1">3</text>
<text x="235.3" y="62.5">2</text>
<text x="53.7" y="67.6">2</text>
<text x="59.5" y="66.2">GND</text>
<text x="59.5" y="68.7">GND</text>
<text x="70.7" y="68.7">OUT</text>
<text x="79.9" y="67.6">3</text>
<text x="143.9" y="67.6">20</text>
<text x="143.9" y="70.2">39</text>
<text x="151" y="66.2">PB1</text>
<text x="151" y="68.7">PB2</text>
<text x="151" y="71.3">PB3</text>
<text x="166.5" y="68.7">PB10</text>
<text x="166.6" y="71.3">PB11</text>
<text x="167.7" y="66.2">PB9</text>
<text x="176.4" y="67.6">21</text>
<text x="176.4" y="70.2">22</text>
<text x="143.9" y="72.7">40</text>
<text x="143.9" y="75.2">41</text>
<text x="143.9" y="77.8">42</text>
<text x="151" y="73.8">PB4</text>
<text x="151" y="76.3">PB5</text>
<text x="166.5" y="73.8">PB12</text>
<text x="166.5" y="76.3">PB13</text>
<text x="176.4" y="72.7">25</text>
<text x="176.4" y="75.2">26</text>
<text x="176.4" y="77.8">27</text>
<text x="245.5" y="72.7">44</text>
<text x="246.7" y="77.8">7</text>
<text x="252.6" y="73.8">BOOT0</text>
<text x="143.9" y="80.3">43</text>
<text x="151" y="78.9">PB6</text>
<text x="151" y="81.4">PB7</text>
<text x="166.5" y="78.9">PB14</text>
<text x="166.5" y="81.4">PB15</text>
<text x="176.4" y="80.3">28</text>
<text x="227.2" y="78.9">1</text>
<text x="231.5" y="78.9">2</text>
<text x="252.6" y="78.9">NRST</text>
<text x="53.7" y="87.9">5</text>
<text x="59.5" y="89">RS+</text>
<text x="71.5" y="89">RS-</text>
<text x="79.9" y="87.9">4</text>
<text x="53.7" y="93">1</text>
<text x="53.7" y="95.5">2</text>
<text x="59.5" y="94.1">GND</text>
<text x="79.9" y="95.5">3</text>
<text x="59.5" y="96.7">GND</text>
<text x="70.7" y="96.7">OUT</text>
<text x="246.7" y="98.1">2</text>
<text x="252.6" y="99.2">PC13</text>
<text x="246.7" y="103.2">3</text>
<text x="252.6" y="104.3">PC14</text>
<text x="143.9" y="110.8">24</text>
<text x="151" y="111.9">VDD_1</text>
<text x="166.3" y="111.9">VBAT</text>
<text x="176.4" y="110.8">1</text>
<text x="246.7" y="108.2">4</text>
<text x="252.6" y="109.4">PC15</text>
<text x="53.7" y="115.9">5</text>
<text x="59.5" y="117">RS+</text>
<text x="71.5" y="117">RS-</text>
<text x="79.9" y="115.9">4</text>
<text x="143.9" y="115.9">36</text>
<text x="151" y="117">VDD_2</text>
<text x="165.8" y="117">VDDA</text>
<text x="176.4" y="115.9">9</text>
<text x="53.7" y="120.9">1</text>
<text x="53.7" y="123.5">2</text>
<text x="59.5" y="122.1">GND</text>
<text x="59.5" y="124.6">GND</text>
<text x="70.7" y="124.6">OUT</text>
<text x="79.9" y="123.5">3</text>
<text x="143.9" y="120.9">48</text>
<text x="151" y="122.1">VDD_3</text>
<text x="166" y="122.1">VSSA</text>
<text x="176.4" y="120.9">8</text>
<text x="143.9" y="131.1">23</text>
<text x="143.9" y="136.2">35</text>
<text x="151" y="132.2">VSS_1</text>
<text x="151" y="137.3">VSS_2</text>
<text x="246.7" y="136.2">5</text>
<text x="252.6" y="137.3">OSC_IN</text>
<text x="53.7" y="143.8">5</text>
<text x="79.9" y="143.8">4</text>
<text x="143.9" y="141.3">47</text>
<text x="151" y="142.4">VSS_3</text>
<text x="246.7" y="141.3">6</text>
<text x="252.6" y="142.4">OSC_OUT</text>
<text x="53.7" y="148.9">1</text>
<text x="59.5" y="144.9">RS+</text>
<text x="59.5" y="150">GND</text>
<text x="71.5" y="144.9">RS-</text>
<text x="53.7" y="151.4">2</text>
<text x="59.5" y="152.5">GND</text>
<text x="70.7" y="152.5">OUT</text>
<text x="79.9" y="151.4">3</text>
<text x="53.7" y="171.7">5</text>
<text x="59.5" y="172.9">RS+</text>
<text x="71.5" y="172.9">RS-</text>
<text x="79.9" y="171.7">4</text>
<text x="132.4" y="169.2">6</text>
<text x="138.3" y="170.3">SENSE-</text>
<text x="148" y="170.3">SENSE+</text>
<text x="161.1" y="169.2">1</text>
<text x="53.7" y="176.8">1</text>
<text x="53.7" y="179.4">2</text>
<text x="59.5" y="177.9">GND</text>
<text x="79.9" y="179.4">3</text>
<text x="132.4" y="174.3">3</text>
<text x="132.4" y="176.8">4</text>
<text x="132.4" y="179.4">5</text>
<text x="138.3" y="175.4">SCL</text>
<text x="138.3" y="177.9">SDA</text>
<text x="161.1" y="179.4">2</text>
<text x="59.5" y="180.5">GND</text>
<text x="70.7" y="180.5">OUT</text>
<text x="138.3" y="180.5">AL/CC</text>
<text x="151.7" y="180.5">GND</text>
</g>
<g font-size="2" fill="#808080">
<text x="148.6" y="29.9">U13-PORTA_L</text>
<text x="161.9" y="29.9">U13-PORTA_H</text>
<text x="57.7" y="57.3">U8</text>
<text x="148.6" y="60.3">U13-PORTB_L U13-PORTB_H</text>
<text x="233.1" y="60.3">J7</text>
<text x="250.2" y="70.5">U13-RESET</text>
<text x="57.2" y="73">MAX9938FEUK</text>
<text x="213.5" y="74.4">SWITCH-ESWITCH-TL3340G</text>
<text x="233.6" y="81.9">SW3</text>
<text x="57.7" y="85.2">U9</text>
<text x="250.2" y="95.9">U13-PORTC</text>
<text x="57.2" y="101">MAX9938FEUK</text>
<text x="57.7" y="113.2">U10</text>
<text x="148.6" y="108.6">U13-DPWR</text>
<text x="164.7" y="108.6">U13-APWR</text>
<text x="57.2" y="128.9">MAX9938FEUK</text>
<text x="250.2" y="134">U13-OSC</text>
<text x="57.7" y="141.1">U11</text>
<text x="57.2" y="156.9">MAX9938FEUK</text>
<text x="135.9" y="166.5">U14</text>
<text x="57.7" y="169">U12</text>
<text x="57.2" y="184.8">MAX9938FEUK</text>
<text x="135.9" y="184.3">LTC2942-1</text>
</g>
</svg>
